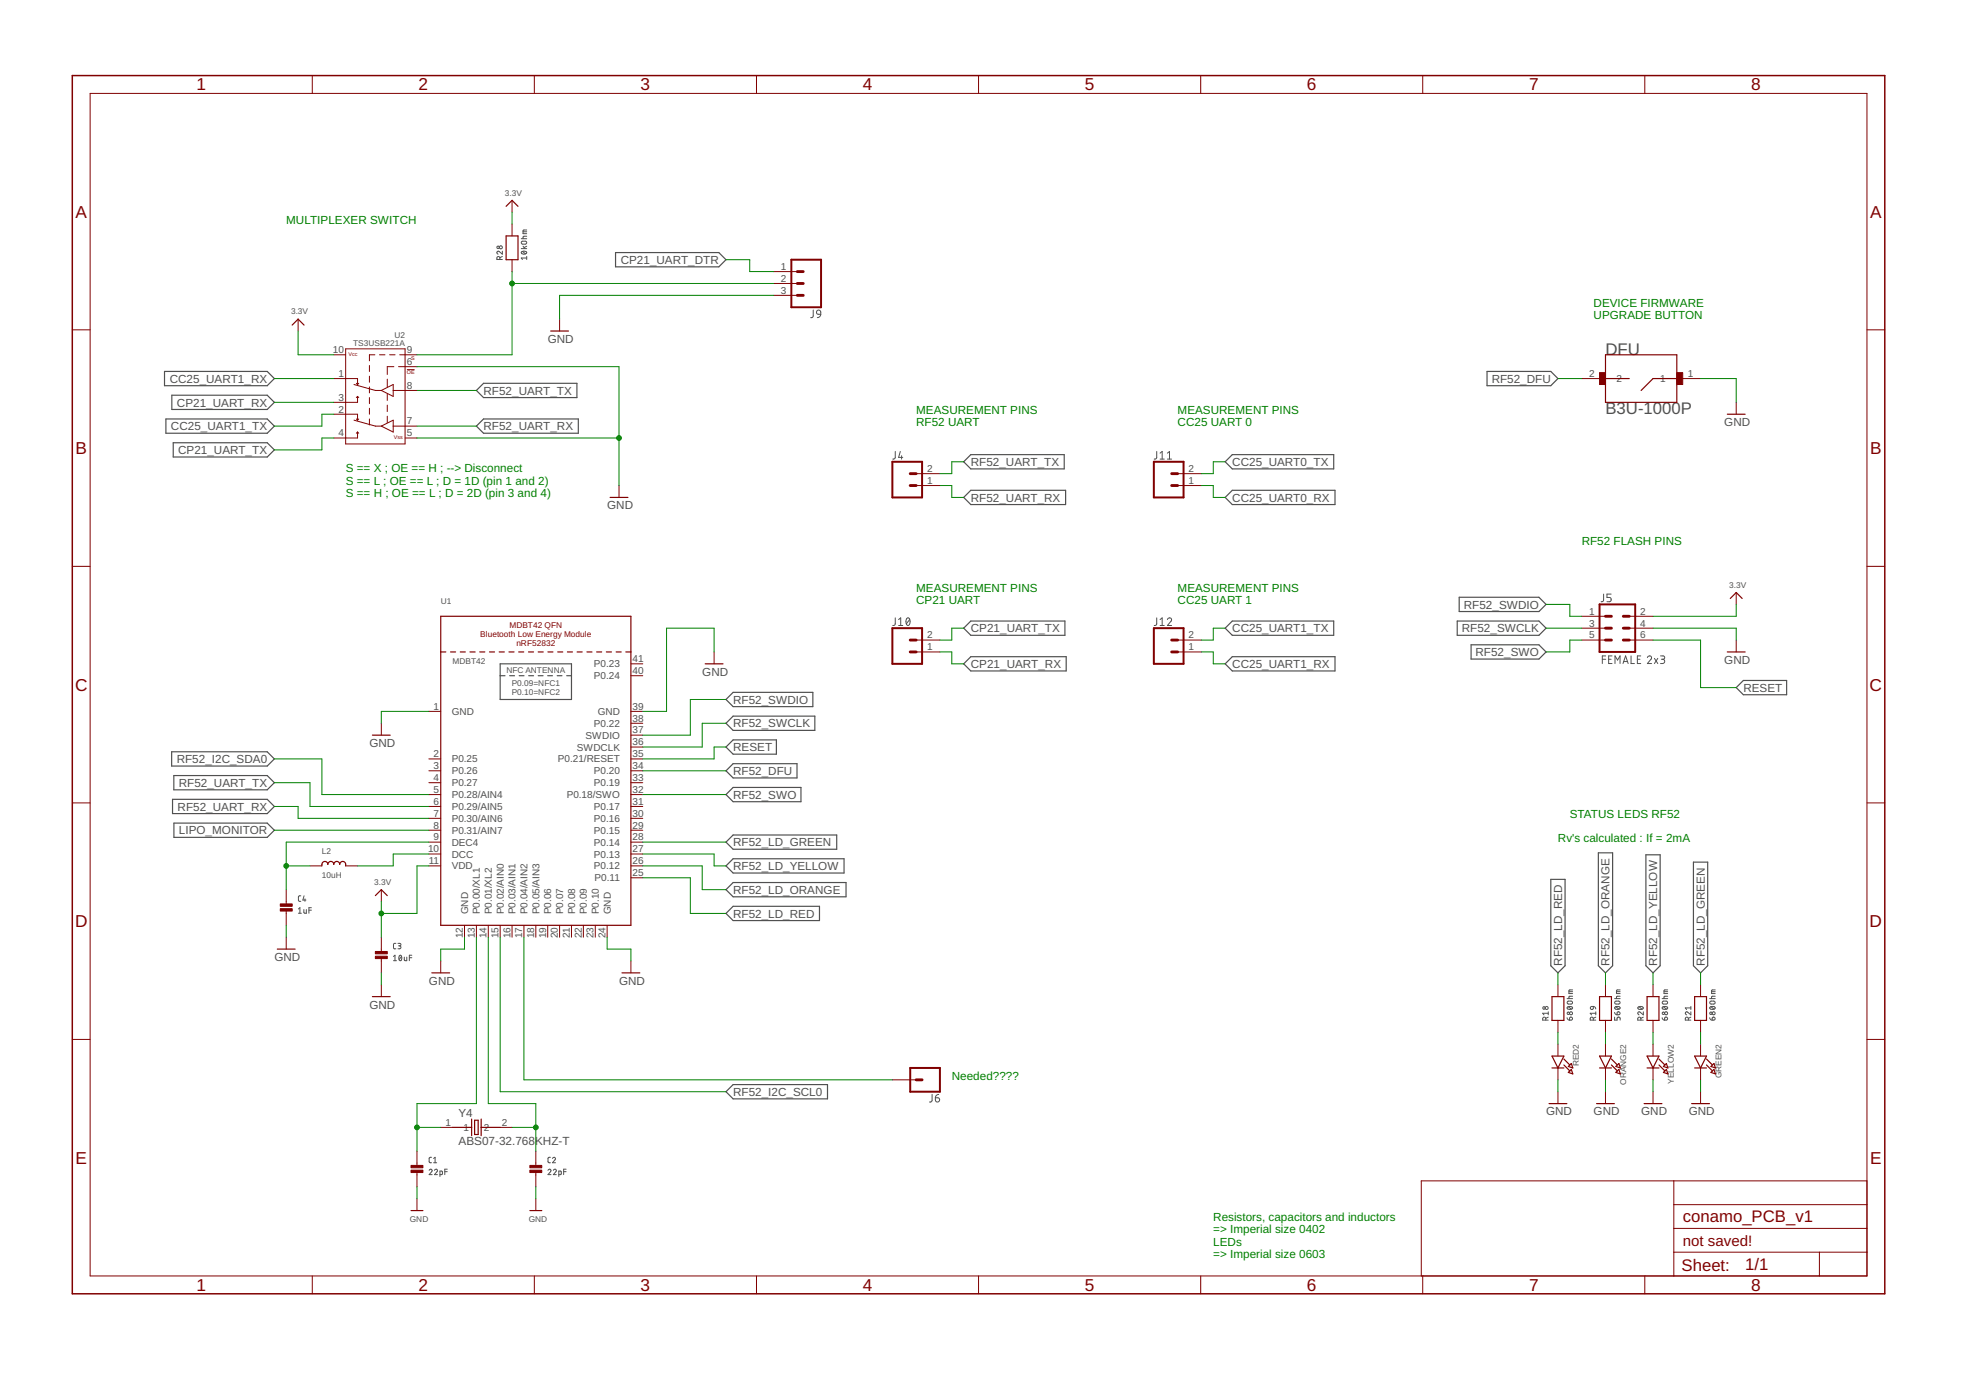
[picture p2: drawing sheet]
<svg xmlns="http://www.w3.org/2000/svg" width="420mm" height="297mm" viewBox="0 0 420 297" stroke-linecap="round" stroke-linejoin="round" font-family="sans-serif">
<g fill="none" stroke="#505050" stroke-width=".25">
<path d="M131.6 54h22l1.6 1.5-1.6 1.5h-22zM35.2 79.4h21.9l1.5 1.5-1.5 1.5h-21.9zM317.8 79.4h13.6l1.6 1.5-1.6 1.5h-13.6zM35.5 89.5h21.6l1.5 1.6-1.5 1.5h-21.6zM36.7 84.5h20.4l1.5 1.5-1.5 1.5h-20.4zM37 94.6h20.1l1.5 1.5-1.5 1.6h-20.1zM101.8 83.4l1.5-1.5h20v3.1h-20zM101.8 91.1l1.5-1.6h20.3v3.1h-20.3zM206 98.7l1.5-1.5h19.9v3h-19.9zM263.4 97.2h21.6v3h-21.6l-1.6-1.5zM206 106.3l1.5-1.5h20.2v3h-20.2zM263.4 104.8h21.9v3h-21.9l-1.6-1.5z"/>
<path d="M206 134.2l1.5-1.5h20.1v3.1h-20.1zM261.8 134.2l1.6-1.5h21.6v3.1h-21.6zM311.4 132.7h17.5l1.5 1.5-1.5 1.6h-17.5zM311.8 127.6h17.1l1.5 1.6-1.5 1.5h-17.1zM314.4 137.8h14.5l1.5 1.5-1.5 1.5h-14.5zM106.9 141.9h15.2v7.6h-15.2zM106.9 144.4h1M108.9 144.4h1.1M111 144.4h1M113 144.4h1M115 144.4h1.1M117.1 144.4h1"/>
<path d="M119.1 144.4h1M121.1 144.4h1M155.2 149.5l1.5-1.5h17v3h-17zM155.2 154.6l1.5-1.6h17.4v3.1h-17.4zM155.2 159.6l1.5-1.5h9.2v3.1h-9.2zM206 141.9l1.5-1.6h20.4v3.1h-20.4zM261.8 141.9l1.6-1.6h21.9v3.1h-21.9zM371.1 146.9l1.5-1.5h9.2v3.1h-9.2zM36.7 160.7h20.4l1.5 1.5-1.5 1.5h-20.4zM36.9 170.8h20.2l1.5 1.5-1.5 1.6h-20.2zM37.1 165.7h20l1.5 1.6-1.5 1.5h-20zM37.2 175.9h19.9l1.5 1.5-1.5 1.5h-19.9z"/>
<path d="M155.2 169.8l1.5-1.5h14.5v3h-14.5zM155.2 164.7l1.5-1.5h13.6v3h-13.6zM155.2 180l1.5-1.6h22.1v3.1h-22.1zM155.2 195.2l1.5-1.5h18.4v3h-18.4zM155.2 190.1l1.5-1.5h24.1v3h-24.1zM155.2 185l1.5-1.5h23.7v3.1h-23.7zM331.4 187.9h3.1v18.5l-1.5 1.5-1.6-1.5zM341.6 182.2h3v24.2l-1.5 1.5-1.5-1.5zM351.7 182.7h3.1v23.7l-1.5 1.5-1.6-1.5zM361.9 184.2h3.1v22.2l-1.6 1.5-1.5-1.5zM155.2 233.3l1.5-1.5h20.1v3h-20.1z"/>
</g>
<g fill="none" stroke="#505050" stroke-width=".21">
<path d="M106.8 55.5l-.1-.6h-.4l-.1 .6h1.2M107.4 53.7v.6l-.7-.5a.32 .32 0 0 0-.5 .1 .32 .32 0 0 0 .2 .4M107.4 54.8l-.6 .3M111.4 53.1h1.2M111.4 51h1.2M111.5 53.8a.67 .67 0 0 1 1 .3 .63 .63 0 0 1-.6 .2 .63 .63 0 0 1-.5-.4zM111.5 51.6h.9l.2 .3-.2 .3h-.8l-.2-.3zM111.7 53.7l.6 .6M111.8 52.6l.4 .5M111.8 49.5h.8M112.6 50.5h-.7l-.1 .5M112.6 49.1h-.6l-.2 .2v.6h.8"/>
<path d="M112.6 55.1h-1.2l.3 .4M112.6 54.8v.7M112.6 52.6l-.6 .3M173.8 66.3v1.3l-.2 .3h-.4M174.6 66.4l.3-.1 .4 .1 .1 .8-.8-.1-.1-.4zM175.4 67.2l-.3 .5-.4 .2M191.3 96.5v1.4l-.5 .2M192.4 96.5l-.4 1.2h.9M192.7 97.4v.7M247.2 96.5v1.4l-.5 .2M247.9 98.1h.9M247.9 96.8l.5-.3v1.6"/>
<path d="M249.5 98.1h.9M249.5 96.8l.4-.3v1.6M191.3 132v1.4l-.5 .3M192 133.7h.9M192 132.4l.5-.4v1.7M193.8 132.1l.3-.1a.97 .97 0 0 1 0 1.7 1.03 1.03 0 0 1-.3-1.6zM194.4 132.4l-.7 .9M247.2 132v1.4l-.5 .3M247.9 133.7h.9M247.9 132.4l.5-.4v1.7M249.5 132.4a.44 .44 0 0 1 .6-.3 .44 .44 0 0 1 .2 .7l-.8 .9h.9M342.7 127v1.4l-.5 .2"/>
<path d="M344.3 127h-.9v.7h.6a.46 .46 0 0 1 .3 .4 .46 .46 0 0 1-.3 .5h-.6M342.4 140.9h.8M343.2 140.2h-.8v1.6M343.8 140.9h.5M344.5 140.2h-.7v1.6h.7M345.1 141.8v-1.6l.6 .9 .5-.9v1.6M346.9 141.8l.5-1.6 .6 1.6M347 141.4h.8M348.6 140.2v1.6h.7M349.9 140.9h.6M350.6 140.2h-.7v1.6h.7M352.1 140.5a.44 .44 0 0 1 .6-.3 .44 .44 0 0 1 .1 .7l-.7 .9h.9"/>
<path d="M353.6 140.7l.7 1.1M354.3 140.7l-.7 1.1M354.9 140.2h.5a.36 .36 0 0 1 .4 .3 .36 .36 0 0 1-.4 .4h-.4M355.3 140.9a.46 .46 0 0 1 .5 .4 .46 .46 0 0 1-.5 .5h-.4M63.8 194.2l.3-.2v1.2M63.8 195.2h.6M64.3 191.4l-.4 .1-.1 .2v.8l.5 .1M64.9 194.4l.1 .7 .1 .1h.4v-.8M65 191.4l-.3 .9h.7M65.2 192.1v.5M66 194.5h.5M66.5 194h-.5v1.2"/>
<path d="M84.1 204.4l.3-.3v1.2M84.1 205.3h.6M84.6 201.6h-.4l-.1 .3 .1 .8 .4 .1M85 201.6h.6l.1 .2-.1 .3h-.4M85.4 202.1l.2 .1 .1 .3-.2 .2-.5 .1M85.4 204.2h.1a.61 .61 0 0 1 .4 .5 .61 .61 0 0 1-.4 .6l-.3-.6zM85.8 204.4l-.5 .6M86.4 204.5v.7l.2 .1h.3v-.8M87.5 204.7h.5M88 204.1h-.5v1.2M330.3 218v-.5l-.2-.1h-.3l-.1 .6h1.2M330.9 217.4l-.6 .2"/>
<path d="M330.9 216.5h-1.2l.3 .4M330.9 216.2v.7M334.9 217.5l.2 .3 .3 .2M334.9 213.4h1.2M335 215.2a.66 .66 0 0 1 1.1 .3 .67 .67 0 0 1-1.2-.2zM335 214.1l.9-.1 .2 .3-.2 .2h-.8l-.2-.2zM335.2 215.1l.6 .5M335.3 211.9h.8M335.5 217.4a.33 .33 0 0 1 .5 .1 .33 .33 0 0 1-.3 .5h-.3zM336.1 212.9h-.7l-.1 .5M336.1 211.5l-.7 .1-.1 .1v.6h.8M339.9 215.2l.6-.1v.4a.33 .33 0 0 1-.5 .2 .33 .33 0 0 1-.1-.5z"/>
<path d="M340.5 218v-.5l-.2-.1h-.3l-.1 .6h1.1M340.5 215.1l.4 .2 .1 .3M341 216.5h-1.1l.2 .4M341 217.4l-.5 .2M341 216.2v.7M345.1 217.4v.6h.5v-.4a.34 .34 0 0 1 .3-.2 .34 .34 0 0 1 .3 .2v.4M345.1 216.3l.1 .4 .4 .2M345.1 213.4h1.1M345.1 215.2a.66 .66 0 0 1 1.1 .3 .67 .67 0 0 1-1.1-.2zM345.1 214.1l1-.1 .1 .3-.1 .2h-.9l-.1-.2zM345.3 215.1l.7 .5M345.5 211.9h.7"/>
<path d="M345.7 216.3a.33 .33 0 0 1 .5 .1 .33 .33 0 0 1-.3 .5h-.3zM346.2 212.9h-.7v.5M346.2 211.5l-.7 .1v.1v.6h.7M350.1 215.2a.66 .66 0 0 1 1.1 .3 .65 .65 0 0 1-.7 .3 .65 .65 0 0 1-.5-.5zM350.3 215.1l.6 .6M350.7 218l-.1-.5-.2-.1h-.3l-.1 .6h1.2M351.2 216.2v.7l-.7-.6a.32 .32 0 0 0-.5 .1 .32 .32 0 0 0 .3 .5M351.2 217.4l-.5 .2M355.2 217.5l.2 .3 .3 .2M355.2 213.4h1.2M355.3 215.2a.66 .66 0 0 1 1.1 .3 .67 .67 0 0 1-1.2-.2zM355.3 214.1l.9-.1 .2 .3-.2 .2h-.8l-.2-.2z"/>
<path d="M355.5 215.1l.6 .5M355.6 211.9h.8M355.8 217.4a.33 .33 0 0 1 .5 .1 .33 .33 0 0 1-.2 .5h-.4zM356.4 212.9h-.7l-.1 .5M356.4 211.5l-.7 .1-.1 .1v.6h.8M360.8 218l-.1-.6h-.4l-.1 .6h1.2M361.4 216.2v.7l-.7-.6a.32 .32 0 0 0-.5 .1 .32 .32 0 0 0 .2 .5M361.4 217.4l-.6 .2M361.4 215.1v.6M361.4 215.4h-1.2l.2 .3M365.4 217.5l.1 .3 .4 .2M365.4 213.4h1.2"/>
<path d="M365.5 215.2a.66 .66 0 0 1 1 .3 .67 .67 0 0 1-1.1-.2zM365.5 214.1l.9-.1 .1 .3-.1 .2h-.8l-.2-.2zM365.7 215.1l.6 .5M365.8 211.9h.8M366 217.4a.33 .33 0 0 1 .5 .1 .33 .33 0 0 1-.3 .5h-.3zM366.6 212.9h-.7l-.1 .5M366.6 211.5l-.7 .1-.1 .1v.6h.8M199.2 233.9v1.4l-.6 .2M199.9 234.6h.5a.45 .45 0 0 1 .4 .5 .45 .45 0 0 1-.5 .4 .45 .45 0 0 1-.4-.4zM200.6 233.9l-.6 .3-.1 .4M91.7 250.1a.32 .32 0 0 1 .5-.2 .32 .32 0 0 1 .1 .5l-.6 .6h.7M92.2 247.3l-.4 .1-.1 .2 .1 .8 .4 .1"/>
<path d="M92.7 248.5h.6M92.7 247.6l.3-.3v1.2M92.9 250.1a.32 .32 0 0 1 .4-.2 .32 .32 0 0 1 .1 .5l-.5 .6h.6M94 251l.5-.1-.1-.6h-.4v1.1M95.1 250.4h.5M95.6 249.9h-.5v1.1M117.1 250.1a.32 .32 0 0 1 .5-.2 .32 .32 0 0 1 .1 .5l-.6 .6h.7M117.6 247.3l-.4 .1-.1 .2 .1 .8 .4 .1M118.1 247.6a.32 .32 0 0 1 .4-.3 .32 .32 0 0 1 .1 .5l-.5 .7h.6M118.3 250.1a.32 .32 0 0 1 .4-.2 .32 .32 0 0 1 .1 .5l-.5 .6h.6M119.4 251l.5-.1-.1-.6h-.4v1.1M120.5 250.4h.5"/>
<path d="M121 249.9h-.5v1.1"/>
<circle cx="106.5" cy="52.9" r=".26"/>
<circle cx="107" cy="52.9" r=".32"/>
<circle cx="330" cy="215.4" r=".26"/>
<circle cx="330.5" cy="215.4" r=".33"/>
<circle cx="335.2" cy="216.5" r=".26"/>
<circle cx="335.7" cy="216.5" r=".33"/>
<circle cx="355.5" cy="216.5" r=".26"/>
<circle cx="356.1" cy="216.5" r=".33"/>
<circle cx="365.6" cy="216.5" r=".26"/>
<circle cx="366.2" cy="216.5" r=".33"/>
</g>
<g fill="none" stroke="#800000" stroke-width=".21">
<path d="M19.3 20h379.7v252.7h-379.7zM66.7 16.2v3.8M114.2 16.2v3.8M161.7 16.2v3.8M209.1 16.2v3.8M256.6 16.2v3.8M304.1 16.2v3.8M351.5 16.2v3.8M109.4 42.8v2.5M109.4 47.9v2.5M109.4 55.5v2.5M165.3 58h5.1"/>
<path d="M15.5 70.5h3.8M63.7 68.2v2.5M71.3 75.8h2.6M73.9 74.5h12.7v20.4h-12.7zM79 78.1v1.3M80.1 75.8h-1.1v1.3M81.1 75.8h1.2M83.3 75.8h1.1M84.2 78.4h-1.4v1.6M85.2 78.4h3.9M85.4 75.8h3.7M87 79h1.6"/>
<path d="M119.6 68.2v2.5M165.3 60.6h5.1M165.3 63.1h5.1M399 70.5h3.8M71.3 80.9h5.1v1.3M71.3 88.5h5.1v1.3M75.6 82.2l4.6 1.2h1.3M75.6 89.8l4.6 1.3h1.3M76.2 81.9l.2 .3M76.2 89.5l.2 .3M76.4 84.7v1.3h-5.1M76.4 92.3v1.3h-5.1"/>
<path d="M76.4 84.7l.3 .3M76.4 84.7l-.2 .3M76.4 92.3l.3 .3M76.4 92.3l-.2 .3M76.7 81.9l-.3 .3M76.7 89.5l-.3 .3M79 80.4v1.3M79 82.7v1.3M79 85v1.3M79 87.2v1.3M79 89.5v1.3M81.5 83.4l2.5-1.2v2.5z"/>
<path d="M81.5 91.1l2.5-1.3v2.5zM82.8 81v1.7M82.8 84.2v1.4M82.8 86.6v1.3M82.8 88.9v1.4M84 83.4h5.1M84 91.1h5.1M86.6 93.6h2.5M338 80.9h5.1M358.4 80.9h5M371.1 86v2.5M132.3 103.8v2.5"/>
<path d="M195.8 103.8h5.1M195.8 101.2h5.1M251.7 103.8h5.1M251.7 101.2h5.1M15.5 121h3.8M152.6 139.3v2.6M195.8 136.8h5.1M195.8 139.3h5.1M251.7 136.8h5.1M251.7 139.3h5.1M338 131.7h5.1M338 134.2h5.1"/>
<path d="M338 136.8h5.1M348.2 131.7h5.1M348.2 134.2h5.1M348.2 136.8h5.1M371.1 126.6v2.6M371.1 136.8v2.5M399 121h3.8M81.5 154.6v2.5M91.7 152h2.5M134.8 152h2.6M134.8 159.6h2.6M134.8 157.1h2.6"/>
<path d="M134.8 154.6h2.6M134.8 144.4h2.6M134.8 141.9h2.6M15.5 171.6h3.8M91.7 162.2h2.5M91.7 164.7h2.5M91.7 167.3h2.5M91.7 169.8h2.5M91.7 172.3h2.5M91.7 174.9h2.5M91.7 177.4h2.5M91.7 180h2.5"/>
<path d="M134.8 162.2h2.6M134.8 164.7h2.6M134.8 167.3h2.6M134.8 169.8h2.6M134.8 172.3h2.6M134.8 174.9h2.6M134.8 177.4h2.6M134.8 180h2.6M399 171.6h3.8M61.2 190.1v3.3M61.2 194.4v3.3M66.3 185h2.5"/>
<path d="M73.9 185h2.5M81.5 190.1v2.6M91.7 182.5h2.5M91.7 185h2.5M99.3 197.7v2.6M101.8 197.7v2.6M104.4 197.7v2.6M106.9 197.7v2.6M109.4 197.7v2.6M112 197.7v2.6M114.5 197.7v2.6M117.1 197.7v2.6"/>
<path d="M119.6 197.7v2.6M122.1 197.7v2.6M124.7 197.7v2.6M127.2 197.7v2.6M129.8 197.7v2.6M134.8 182.5h2.6M134.8 185h2.6M134.8 187.6h2.6M61.2 200.3v2.5M81.5 200.3v3.3M81.5 204.6v3.3M81.5 210.4v2.6"/>
<path d="M94.2 205.4v2.5M134.8 205.4v2.5M333 210.4v2.6M333 218.1v2.5M343.1 210.4v2.6M343.1 218.1v2.5M353.3 210.4v2.6M353.3 218.1v2.5M363.4 210.4v2.6M363.4 218.1v2.5M15.5 222.1h3.8M190.7 230.8h5.1"/>
<path d="M333 223.1v2.6M333 228.2v2.6M333 233.3v2.5M343.1 223.1v2.6M343.1 228.2v2.6M343.1 233.3v2.5M353.3 223.1v2.6M353.3 228.2v2.6M353.3 233.3v2.5M363.4 223.1v2.6M363.4 228.2v2.6M363.4 233.3v2.5"/>
<path d="M399 222.1h3.8M89.1 246v3.3M89.1 250.3v3.3M89.1 256.2v2.5M94.2 240.9h2.5M106.9 240.9h2.5M114.5 246v3.3M114.5 250.3v3.3M114.5 256.2v2.5M357.7 252.3v20.4M357.7 257.4h41.3M399 252.3h-95.3v20.4"/>
<path d="M66.7 272.7v3.8M114.2 272.7v3.8M161.7 272.7v3.8M209.1 272.7v3.8M256.6 272.7v3.8M304.1 272.7v3.8M351.5 272.7v3.8M357.7 267.6h41.3M357.7 262.5h41.3M388.8 267.6v5.1"/>
</g>
<g fill="none" stroke="#800000" stroke-width=".25">
<path d="M108.2 50.4h2.5v5.1h-2.5zM108.2 44.1l1.2-1.3 1.3 1.3M62.4 69.5l1.3-1.3 1.3 1.3M117.7 70.7h3.8M343.1 75.8h15.3v10.2h-15.3zM343.1 80.9h5.1M358.4 80.9h-5.1l-2.6 2.5M369.1 88.5h3.9M130.4 106.3h3.8M94.2 139.3h1.1M94.2 131.7h40.6v66h-40.6zM96.3 139.3h1.1"/>
<path d="M98.4 139.3h1M100.4 139.3h1.1M102.5 139.3h1.1M104.6 139.3h1.1M106.7 139.3h1.1M108.8 139.3h1.1M110.8 139.3h1.1M112.9 139.3h1.1M115 139.3h1.1M117.1 139.3h1.1M119.2 139.3h1.1M121.3 139.3h1"/>
<path d="M123.3 139.3h1.1M125.4 139.3h1.1M127.5 139.3h1.1M129.6 139.3h1.1M131.7 139.3h1.1M133.8 139.3h1M369.1 139.3h3.9M369.8 127.9l1.3-1.3 1.2 1.3M79.6 157.1h3.8M150.7 141.9h3.8M68.8 185a.67 .67 0 0 1 .4-.9 .67 .67 0 0 1 .9 .6 .63 .63 0 0 1 .6-.6 .63 .63 0 0 1 .6 .6 .63 .63 0 0 1 .7-.6 .63 .63 0 0 1 .6 .6 .67 .67 0 0 1 .8-.6 .67 .67 0 0 1 .5 .9M80.2 191.4l1.3-1.3 1.3 1.3"/>
<path d="M59.3 202.8h3.8M79.6 213h3.8M92.3 207.9h3.8M132.9 207.9h3.8M331.7 213h2.5v5.1h-2.5zM341.8 213h2.6v5.1h-2.6zM352 213h2.5v5.1h-2.5zM362.2 213h2.5v5.1h-2.5zM100.8 239.1v3.6M101.4 239.4h.8v3h-.8zM102.8 239.1v3.6M331 235.8h3.9"/>
<path d="M331.7 225.7h2.5l-1.2 2.5zM331.7 228.2h2.5M334.2 227.6l1.3 1.3M334.2 226.3l1.3 1.3M335.2 227.9l.6-.6 .3 .9zM335.2 229.2l.6-.7 .3 1zM341.2 235.8h3.8M341.8 225.7h2.6l-1.3 2.5zM341.8 228.2h2.6M344.4 227.6l1.3 1.3M344.4 226.3l1.3 1.3M345.3 227.9l.7-.6 .3 .9z"/>
<path d="M345.3 229.2l.7-.7 .3 1zM351.4 235.8h3.8M352 225.7h2.5l-1.2 2.5zM352 228.2h2.5M354.5 227.6l1.3 1.3M354.5 226.3l1.3 1.3M355.5 227.9l.6-.6 .3 .9zM355.5 229.2l.6-.7 .3 1zM361.5 235.8h3.8M362.2 225.7h2.5l-1.3 2.5zM362.2 228.2h2.5M364.7 227.6l1.3 1.3"/>
<path d="M364.7 226.3l1.3 1.3M365.7 227.9l.6-.6 .3 .9zM365.7 229.2l.6-.7 .3 1zM87.8 258.7h2.6M96.7 240.9h4.1M102.8 240.9h4.1M113.2 258.7h2.6"/>
</g>
<g fill="#800000" stroke="#800000" stroke-width=".21">
<path d="M87.8 250.1h2.6v.5h-2.6z"/>
<path d="M87.8 249h2.6v.6h-2.6z"/>
<path d="M113.2 250.1h2.6v.5h-2.6z"/>
<path d="M113.2 249h2.6v.6h-2.6z"/>
<path d="M341.8 79.6h1.3v2.6h-1.3z"/>
<path d="M358.4 79.6h1.2v2.6h-1.2z"/>
<path d="M80.2 204.3h2.6v.6h-2.6z"/>
<path d="M80.2 203.3h2.6v.5h-2.6z"/>
<path d="M59.9 194.2h2.5v.5h-2.5z"/>
<path d="M59.9 193.2h2.5v.5h-2.5z"/>
</g>
<path d="M15.5 16.2h387.3v260.3h-387.3z" fill="none" stroke="#800000" stroke-width=".32"/>
<g fill="none" stroke="#800000" stroke-width=".61">
<path d="M170.4 58h1.3M170.4 63.1h1.3M170.4 60.6h1.3M194.5 101.2h1.3M194.5 103.8h1.3M250.4 101.2h1.3M250.4 103.8h1.3M194.5 136.8h1.3M194.5 139.3h1.3M250.4 136.8h1.3M250.4 139.3h1.3M343.1 136.8h1.3"/>
<path d="M343.1 134.2h1.3M343.1 131.7h1.3M346.9 136.8h1.3M346.9 134.2h1.3M346.9 131.7h1.3M195.8 230.8h1.3"/>
</g>
<path d="M169.1 55.5h6.4v10.2h-6.4zM190.7 98.7h6.4v7.6h-6.4zM246.6 98.7h6.3v7.6h-6.3zM190.7 134.2h6.4v7.7h-6.4zM246.6 134.2h6.3v7.7h-6.3zM341.8 129.2h7.7v10.1h-7.7zM194.5 228.2h6.4v5.1h-6.4z" fill="none" stroke="#800000" stroke-width=".42"/>
<g fill="none" stroke="#008000" stroke-width=".21">
<path d="M109.4 58v17.8h-20.3M109.4 45.3v2.6M155.2 55.5h5v2.5h5.1M63.7 70.7v5.1h7.6M89.1 78.4h43.2v25.4M109.4 60.6h55.9M165.3 63.1h-45.7v5.1M58.6 80.9h12.7M58.6 86h12.7M71.3 93.6h-2.5v2.5h-10.2M71.3 88.5h-2.5v2.6h-10.2M89.1 93.6h43.2"/>
<path d="M89.1 83.4h12.7M89.1 91.1h12.7M206 98.7h-2.6v2.5h-2.5M261.8 98.7h-2.5v2.5h-2.5M333 80.9h5M363.4 80.9h7.7v5.1M200.9 103.8h2.5v2.5h2.6M256.8 103.8h2.5v2.5h2.5M152.6 139.3v-5.1h-10.1v17.8h-5.1M200.9 139.3h2.5v2.6h2.6M206 134.2h-2.6v2.6h-2.5M256.8 139.3h2.5v2.6h2.5"/>
<path d="M261.8 134.2h-2.5v2.6h-2.5M330.4 134.2h7.6M330.4 129.2h5.1v2.5h2.5M338 136.8h-2.5v2.5h-5.1M353.3 134.2h17.8v2.6M353.3 136.8h10.1v10.1h7.7M371.1 129.2v2.5h-17.8M91.7 152h-10.2v2.6M155.2 159.6h-2.6v2.6h-15.2M155.2 149.5h-7.7v7.6h-10.1M155.2 154.6h-5.1v5h-12.7M58.6 172.3h5.1v2.6h28"/>
<path d="M58.6 162.2h10.2v7.6h22.9M58.6 167.3h7.7v5h25.4M58.6 177.4h33.1M91.7 180h-30.5v10.1M137.4 169.8h17.8M137.4 164.7h17.8M137.4 180h17.8M61.2 197.7v2.6M61.2 185h5.1M81.5 192.7v7.6M91.7 185h-2.6v10.2h-7.6M91.7 182.5h-7.7v2.5h-7.6"/>
<path d="M137.4 182.5h15.2v2.5h2.6M137.4 185h12.7v5.1h5.1M137.4 187.6h10.1v7.6h7.7M81.5 207.9v2.5M99.3 200.3v2.5h-5.1v2.6M101.8 200.3v35.5h-12.7v10.2M104.4 200.3v35.5h10.1v10.2M106.9 200.3v33h48.3M112 200.3v30.5h78.7M129.8 200.3v2.5h5v2.6M333 207.9v2.5M343.1 207.9v2.5"/>
<path d="M353.3 207.9v2.5M363.4 207.9v2.5M333 220.6v2.5M333 230.8v2.5M343.1 220.6v2.5M343.1 230.8v2.5M353.3 220.6v2.5M353.3 230.8v2.5M363.4 220.6v2.5M363.4 230.8v2.5M89.1 253.6v2.6M89.1 240.9h5.1"/>
<path d="M109.4 240.9h5.1M114.5 253.6v2.6"/>
</g>
<g fill="#008000" stroke="#008000" stroke-width=".21">
<circle cx="89.1" cy="240.9" r=".51"/>
<circle cx="114.5" cy="240.9" r=".51"/>
<circle cx="132.3" cy="93.6" r=".51"/>
<circle cx="81.5" cy="195.2" r=".51"/>
<circle cx="61.2" cy="185" r=".51"/>
<circle cx="109.4" cy="60.6" r=".51"/>
</g>
<g font-size="3.7" fill="#800000">
<text x="42" y="-.7">1</text>
<text x="89.5" y="-.7">2</text>
<text x="136.9" y="-.7">3</text>
<text x="184.4" y="-.7">4</text>
<text x="231.8" y="-.7">5</text>
<text x="279.3" y="-.7">6</text>
<text x="326.8" y="-.7">7</text>
<text x="374.2" y="-.7">8</text>
<text x="42" y="19.3">1</text>
<text x="89.5" y="19.3">2</text>
<text x="136.9" y="19.3">3</text>
<text x="184.4" y="19.3">4</text>
<text x="231.8" y="19.3">5</text>
<text x="279.3" y="19.3">6</text>
<text x="326.8" y="19.3">7</text>
<text x="374.2" y="19.3">8</text>
<text x="16.1" y="46.5">A</text>
<text x="399.7" y="46.5">A</text>
<text x="16.1" y="97.1">B</text>
<text x="399.7" y="97.1">B</text>
<text x="16" y="147.6">C</text>
<text x="399.6" y="147.6">C</text>
<text x="16" y="198.1">D</text>
<text x="399.6" y="198.1">D</text>
<text x="16.1" y="248.7">E</text>
<text x="399.7" y="248.7">E</text>
<text x="42" y="275.9">1</text>
<text x="89.5" y="275.9">2</text>
<text x="136.9" y="275.9">3</text>
<text x="184.4" y="275.9">4</text>
<text x="231.8" y="275.9">5</text>
<text x="279.3" y="275.9">6</text>
<text x="326.8" y="275.9">7</text>
<text x="374.2" y="275.9">8</text>
</g>
<g font-size="3.6" fill="#505050">
<text x="343.1" y="75.8">DFU</text>
<text x="343.1" y="88.5">B3U-1000P</text>
</g>
<g font-size="3.6" fill="#800000">
<text x="359.6" y="261.2">conamo_PCB_v1</text>
<text x="359.4" y="271.5">Sheet:</text>
<text x="373" y="271.4">1/1</text>
</g>
<text font-size="3.2" fill="#800000" x="359.6" y="266.3">not saved!</text>
<g font-size="2.5" fill="#008000">
<text x="61.2" y="47.9">MULTIPLEXER SWITCH</text>
<text x="340.6" y="65.5">DEVICE FIRMWARE</text>
<text x="340.6" y="68.2">UPGRADE BUTTON</text>
<text x="195.8" y="88.4">MEASUREMENT PINS</text>
<text x="251.7" y="88.4">MEASUREMENT PINS</text>
<text x="195.8" y="91.1">RF52 UART</text>
<text x="251.7" y="91.1">CC25 UART 0</text>
<text x="73.9" y="101">S == X ; OE == H ; --&gt; Disconnect</text>
<text x="73.9" y="103.6">S == L ; OE == L ; D = 1D (pin 1 and 2)</text>
<text x="73.9" y="106.3">S == H ; OE == L ; D = 2D (pin 3 and 4)</text>
<text x="338" y="116.5">RF52 FLASH PINS</text>
<text x="195.8" y="126.5">MEASUREMENT PINS</text>
<text x="195.8" y="129.2">CP21 UART</text>
<text x="251.7" y="126.5">MEASUREMENT PINS</text>
<text x="251.7" y="129.2">CC25 UART 1</text>
<text x="333" y="180">Rv's calculated : If = 2mA</text>
<text x="335.5" y="174.9">STATUS LEDS RF52</text>
<text x="203.4" y="230.8">Needed????</text>
<text x="259.3" y="260.9">Resistors, capacitors and inductors</text>
<text x="259.3" y="263.5">=&gt; Imperial size 0402</text>
<text x="259.3" y="266.2">LEDs</text>
<text x="259.3" y="268.9">=&gt; Imperial size 0603</text>
</g>
<g font-size="2.5" fill="#505050">
<text x="132.7" y="56.4">CP21_UART_DTR</text>
<text x="117.1" y="73.3">GND</text>
<text x="36.3" y="81.8">CC25_UART1_RX</text>
<text x="318.8" y="81.8">RF52_DFU</text>
<text x="37.8" y="86.9">CP21_UART_RX</text>
<text x="103.3" y="84.3">RF52_UART_TX</text>
<text x="36.5" y="92">CC25_UART1_TX</text>
<text x="103.3" y="92">RF52_UART_RX</text>
<text x="368.5" y="91.1">GND</text>
<text x="38.1" y="97">CP21_UART_TX</text>
<text x="207.5" y="99.6">RF52_UART_TX</text>
<text x="263.4" y="99.6">CC25_UART0_TX</text>
<text x="207.5" y="107.2">RF52_UART_RX</text>
<text x="263.4" y="107.2">CC25_UART0_RX</text>
<text x="129.8" y="108.8">GND</text>
<text x="312.8" y="130.1">RF52_SWDIO</text>
<text x="207.5" y="135.1">CP21_UART_TX</text>
<text x="263.4" y="135.1">CC25_UART1_TX</text>
<text x="312.4" y="135.1">RF52_SWCLK</text>
<text x="207.5" y="142.8">CP21_UART_RX</text>
<text x="263.4" y="142.8">CC25_UART1_RX</text>
<text x="315.3" y="140.2">RF52_SWO</text>
<text x="368.5" y="141.9">GND</text>
<text x="150.1" y="144.4">GND</text>
<text x="372.6" y="147.8">RESET</text>
<text x="156.7" y="150.4">RF52_SWDIO</text>
<text x="156.7" y="155.4">RF52_SWCLK</text>
<text x="79" y="159.6">GND</text>
<text x="156.7" y="160.5">RESET</text>
<text x="37.8" y="163.1">RF52_I2C_SDA0</text>
<text x="156.7" y="165.6">RF52_DFU</text>
<text x="38" y="173.2">RF52_UART_RX</text>
<text x="38.2" y="168.1">RF52_UART_TX</text>
<text x="156.7" y="170.7">RF52_SWO</text>
<text x="38.2" y="178.3">LIPO_MONITOR</text>
<text x="156.7" y="185.9">RF52_LD_YELLOW</text>
<text x="156.7" y="180.8">RF52_LD_GREEN</text>
<text x="156.7" y="191">RF52_LD_ORANGE</text>
<text x="156.7" y="196.1">RF52_LD_RED</text>
<text x="58.6" y="205.4">GND</text>
<text x="333.8" y="206.4" transform="rotate(-90 333.8 206.4)">RF52_LD_RED</text>
<text x="344" y="206.4" transform="rotate(-90 344 206.4)">RF52_LD_ORANGE</text>
<text x="354.2" y="206.4" transform="rotate(-90 354.2 206.4)">RF52_LD_YELLOW</text>
<text x="364.3" y="206.4" transform="rotate(-90 364.3 206.4)">RF52_LD_GREEN</text>
<text x="79" y="215.5">GND</text>
<text x="91.7" y="210.4">GND</text>
<text x="132.3" y="210.4">GND</text>
<text x="98" y="238.6">Y4</text>
<text x="156.7" y="234.2">RF52_I2C_SCL0</text>
<text x="330.4" y="238.4">GND</text>
<text x="340.6" y="238.4">GND</text>
<text x="350.7" y="238.4">GND</text>
<text x="360.9" y="238.4">GND</text>
<text x="98" y="244.7">ABS07-32.768KHZ-T</text>
</g>
<g font-size="2.1" fill="#505050">
<text x="166.9" y="57.7">1</text>
<text x="166.9" y="60.2">2</text>
<text x="166.9" y="62.8">3</text>
<text x="71.2" y="75.5">10</text>
<text x="86.9" y="75.5">9</text>
<text x="72.3" y="80.6">1</text>
<text x="86.9" y="83.1">8</text>
<text x="86.9" y="78">6</text>
<text x="339.6" y="80.6">2</text>
<text x="345.4" y="81.7">2</text>
<text x="354.8" y="81.7">1</text>
<text x="360.7" y="80.6">1</text>
<text x="72.3" y="85.6">3</text>
<text x="72.3" y="88.2">2</text>
<text x="72.3" y="93.2">4</text>
<text x="86.9" y="90.7">7</text>
<text x="86.9" y="93.2">5</text>
<text x="198.1" y="100.9">2</text>
<text x="254" y="100.9">2</text>
<text x="198.1" y="103.4">1</text>
<text x="254" y="103.4">1</text>
<text x="339.6" y="131.3">1</text>
<text x="350.5" y="131.3">2</text>
<text x="198.1" y="136.4">2</text>
<text x="254" y="136.4">2</text>
<text x="339.6" y="133.9">3</text>
<text x="339.6" y="136.4">5</text>
<text x="350.5" y="136.4">6</text>
<text x="350.5" y="133.9">4</text>
<text x="126.9" y="142.6">P0.23</text>
<text x="135.2" y="141.5">41</text>
<text x="198.1" y="139">1</text>
<text x="254" y="139">1</text>
<text x="126.9" y="145.2">P0.24</text>
<text x="135.2" y="144">40</text>
<text x="92.7" y="151.7">1</text>
<text x="96.5" y="152.8">GND</text>
<text x="126.9" y="155.3">P0.22</text>
<text x="127.7" y="152.8">GND</text>
<text x="135.2" y="154.2">38</text>
<text x="135.2" y="151.7">39</text>
<text x="92.7" y="161.8">2</text>
<text x="123.3" y="160.4">SWDCLK</text>
<text x="125.1" y="157.9">SWDIO</text>
<text x="135.2" y="161.8">35</text>
<text x="135.2" y="159.3">36</text>
<text x="135.2" y="156.7">37</text>
<text x="92.7" y="164.4">3</text>
<text x="92.7" y="166.9">4</text>
<text x="96.5" y="162.9">P0.25</text>
<text x="96.5" y="165.5">P0.26</text>
<text x="119.2" y="162.9">P0.21/RESET</text>
<text x="126.9" y="165.5">P0.20</text>
<text x="135.2" y="166.9">33</text>
<text x="135.2" y="164.4">34</text>
<text x="92.7" y="169.4">5</text>
<text x="92.7" y="172">6</text>
<text x="96.5" y="168">P0.27</text>
<text x="96.5" y="170.6">P0.28/AIN4</text>
<text x="96.5" y="173.1">P0.29/AIN5</text>
<text x="121.1" y="170.6">P0.18/SWO</text>
<text x="126.9" y="173.1">P0.17</text>
<text x="126.9" y="168">P0.19</text>
<text x="135.2" y="172">31</text>
<text x="135.2" y="169.4">32</text>
<text x="92.7" y="174.5">7</text>
<text x="92.7" y="177.1">8</text>
<text x="92.7" y="179.6">9</text>
<text x="96.5" y="175.6">P0.30/AIN6</text>
<text x="96.5" y="178.2">P0.31/AIN7</text>
<text x="126.9" y="178.2">P0.15</text>
<text x="126.9" y="175.6">P0.16</text>
<text x="135.2" y="179.6">28</text>
<text x="135.2" y="177.1">29</text>
<text x="135.2" y="174.5">30</text>
<text x="91.5" y="182.1">10</text>
<text x="91.6" y="184.7">11</text>
<text x="96.5" y="180.7">DEC4</text>
<text x="96.5" y="183.3">DCC</text>
<text x="96.5" y="185.8">VDD</text>
<text x="126.9" y="185.8">P0.12</text>
<text x="126.9" y="183.3">P0.13</text>
<text x="126.9" y="180.7">P0.14</text>
<text x="135.2" y="184.7">26</text>
<text x="135.2" y="182.1">27</text>
<text x="127.1" y="188.3">P0.11</text>
<text x="135.2" y="187.2">25</text>
<text x="100" y="195.4" transform="rotate(-90 100 195.4)">GND</text>
<text x="102.6" y="195.4" transform="rotate(-90 102.6 195.4)">P0.00/XL1</text>
<text x="105.1" y="195.4" transform="rotate(-90 105.1 195.4)">P0.01/XL2</text>
<text x="107.7" y="195.4" transform="rotate(-90 107.7 195.4)">P0.02/AIN0</text>
<text x="110.2" y="195.4" transform="rotate(-90 110.2 195.4)">P0.03/AIN1</text>
<text x="112.7" y="195.4" transform="rotate(-90 112.7 195.4)">P0.04/AIN2</text>
<text x="115.3" y="195.4" transform="rotate(-90 115.3 195.4)">P0.05/AIN3</text>
<text x="117.8" y="195.4" transform="rotate(-90 117.8 195.4)">P0.06</text>
<text x="120.4" y="195.4" transform="rotate(-90 120.4 195.4)">P0.07</text>
<text x="122.9" y="195.4" transform="rotate(-90 122.9 195.4)">P0.08</text>
<text x="125.4" y="195.4" transform="rotate(-90 125.4 195.4)">P0.09</text>
<text x="128" y="195.4" transform="rotate(-90 128 195.4)">P0.10</text>
<text x="130.5" y="195.4" transform="rotate(-90 130.5 195.4)">GND</text>
<text x="98.9" y="200.5" transform="rotate(-90 98.9 200.5)">12</text>
<text x="101.5" y="200.5" transform="rotate(-90 101.5 200.5)">13</text>
<text x="104" y="200.5" transform="rotate(-90 104 200.5)">14</text>
<text x="106.5" y="200.5" transform="rotate(-90 106.5 200.5)">15</text>
<text x="109.1" y="200.5" transform="rotate(-90 109.1 200.5)">16</text>
<text x="111.6" y="200.5" transform="rotate(-90 111.6 200.5)">17</text>
<text x="114.2" y="200.5" transform="rotate(-90 114.2 200.5)">18</text>
<text x="116.7" y="200.5" transform="rotate(-90 116.7 200.5)">19</text>
<text x="119.2" y="200.5" transform="rotate(-90 119.2 200.5)">20</text>
<text x="121.8" y="200.5" transform="rotate(-90 121.8 200.5)">21</text>
<text x="124.3" y="200.5" transform="rotate(-90 124.3 200.5)">22</text>
<text x="126.9" y="200.5" transform="rotate(-90 126.9 200.5)">23</text>
<text x="129.4" y="200.5" transform="rotate(-90 129.4 200.5)">24</text>
<text x="95.2" y="240.6">1</text>
<text x="99.1" y="241.7">1</text>
<text x="103.4" y="241.7">2</text>
<text x="107.3" y="240.6">2</text>
</g>
<g font-size="1.8" fill="#505050">
<text x="107.9" y="41.8">3.3V</text>
<text x="62.2" y="67.2">3.3V</text>
<text x="75.5" y="74">TS3USB221A</text>
<text x="84.3" y="72.2">U2</text>
<text x="369.5" y="125.6">3.3V</text>
<text x="94.2" y="129.2">U1</text>
<text x="96.7" y="141.9">MDBT42</text>
<text x="108.2" y="143.8">NFC ANTENNA</text>
<text x="109.4" y="146.6">P0.09=NFC1</text>
<text x="109.4" y="148.5">P0.10=NFC2</text>
<text x="68.8" y="182.5">L2</text>
<text x="68.8" y="187.6">10uH</text>
<text x="80" y="189.1">3.3V</text>
<text x="337.4" y="227.9" transform="rotate(-90 337.4 227.9)">RED2</text>
<text x="347.6" y="231.8" transform="rotate(-90 347.6 231.8)">ORANGE2</text>
<text x="357.7" y="231.6" transform="rotate(-90 357.7 231.6)">YELLOW2</text>
<text x="367.9" y="230.5" transform="rotate(-90 367.9 230.5)">GREEN2</text>
<text x="87.6" y="261.2">GND</text>
<text x="113" y="261.2">GND</text>
</g>
<g font-size="1.8" fill="#800000">
<text x="102.6" y="136.1">Bluetooth Low Energy Module</text>
<text x="108.9" y="134.2">MDBT42 QFN</text>
<text x="110.3" y="138.1">nRF52832</text>
</g>
<g font-size="1.1" fill="#800000">
<text x="74.5" y="76">Vcc</text>
<text x="87.8" y="76.8">S</text>
<text x="87" y="79.9">OE</text>
<text x="84.2" y="93.9">Vss</text>
</g>
</svg>
